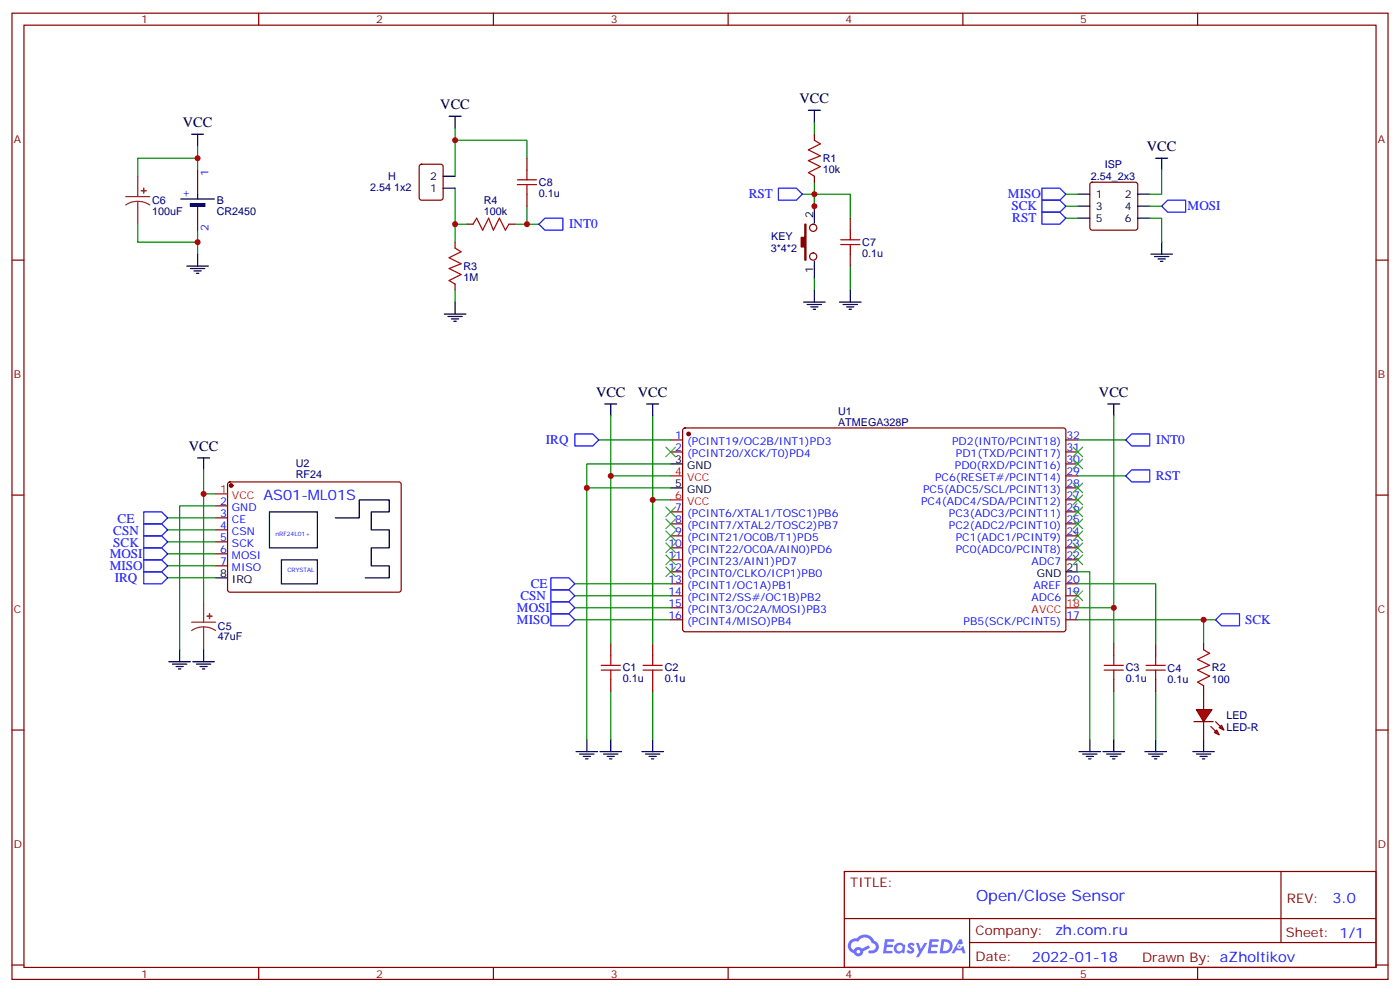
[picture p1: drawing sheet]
<svg xmlns="http://www.w3.org/2000/svg" width="412mm" height="292mm" viewBox="0 0 412 292" stroke-linecap="round" stroke-linejoin="round" font-family="sans-serif">
<g fill="none" stroke="#870000" stroke-width=".35">
<path d="M3.5 3.9h405.4v284.3h-405.4zM7.1 7.4h398.2v277.3h-398.2zM76.2 3.9v3.5M145.3 3.9v3.5M214.5 3.9v3.5M283.6 3.9v3.5M352.8 3.9v3.5M3.5 76.6h3.6M405.3 76.6h3.6M3.5 145.7h3.6M405.3 145.7h3.6M3.5 214.8h3.6"/>
<path d="M405.3 214.8h3.6M248.7 256.5h156.6v28.2h-156.6zM377.3 256.5v20.9M248.7 270.3h156.5M285.6 277.4h119.6M285.6 270.3v14.1M3.5 284h3.6M76.2 284.7v3.5M145.3 284.7v3.5M214.5 284.7v3.5M283.6 284.7v3.5M352.8 284.7v3.5"/>
<path d="M405.3 284h3.6"/>
</g>
<g fill="#5487ff">
<path d="M267.7 277.6a1.22 1.22 0 0 1 1.7 .3l-.4 .6a.47 .47 0 0 0-.3-.4 .47 .47 0 0 0-.5 .2l.1 .2a1.14 1.14 0 0 1 .8 1.8 1.14 1.14 0 0 1-1.9-.1l-.2-.1 .5-.6 .7 .4a.29 .29 0 0 0 .3-.2 .29 .29 0 0 0-.2-.3 1.04 1.04 0 0 1-.6-1.8z"/>
<path d="M260.7 276.4h2.4l.3 .2-.2 .5h-1.8l-.1 .9h1.5l.3 .4-.3 .3h-1.6l-.2 1.1 1.7 .1 .2 .3-.2 .3-2.6 .1z"/>
<path d="M273.8 276.4h2.4l.3 .2-.1 .5h-1.8l-.2 .9h1.6l.3 .4-.4 .3h-1.6l-.1 1.1 1.7 .1 .2 .3-.2 .3h-2.6z"/>
<path d="M282.6 276.4h.7l.3 1.3-.6 .3a.69 .69 0 0 0-1 .2 .69 .69 0 0 0 .4 1 .69 .69 0 0 0 .9-.6l.5-.3 .6 2.2h-.8l-.2-.8h-1.8l-.5 .8h-.8z"/>
<path d="M269.8 277.5h.8l.6 1.8 1.1-1.8h.9l-2.6 4.2h-.8l.9-1.6z"/>
<path d="M277.4 276.4l-.6 4.2h1.3a2.11 2.11 0 0 0 2.5-2.2 2.11 2.11 0 0 0-2.5-2zM278.1 277.1a1.39 1.39 0 0 1 1.7 1.5 1.39 1.39 0 0 1-1.8 1.2h-.3z"/>
<path d="M263.7 278a1.54 1.54 0 0 0-.1 2.2 1.54 1.54 0 0 0 2.2 .1l.6 .3 .3-2.3-.2-.3h-.4a1.49 1.49 0 0 0-2.4 0zM264 279a.94 .94 0 0 1 1.8 0 .94 .94 0 0 1-1.8 0z"/>
<path d="M250.4 276.8a2.18 2.18 0 0 0 1.1 3.7 1.44 1.44 0 0 0 1.6 .9 1.44 1.44 0 0 0 1.2-1.5l2-1-.5-.7-1.9 1a1.47 1.47 0 0 0-2.4 .4 1.39 1.39 0 0 1-.7-1.9 1.39 1.39 0 0 1 2-.5 2.12 2.12 0 0 1 2.2-1.3 2.12 2.12 0 0 1 1.9 1.7 1.14 1.14 0 0 1 1.1 1.4 1.14 1.14 0 0 1-1.7 .7 .43 .43 0 0 0-.5 .4 .43 .43 0 0 0 .4 .5 1.98 1.98 0 0 0 2.5-1.3 1.98 1.98 0 0 0-1.2-2.5 3.1 3.1 0 0 0-5.3-.7l-.9 .1zM252.3 280.1a.55 .55 0 0 1 1.1 0 .55 .55 0 0 1-1.1 0z"/>
<circle cx="282.6" cy="278.5" r=".26"/>
</g>
<g fill="none" stroke="#008700" stroke-width=".35">
<path d="M58.2 50.1v-3.5h-17.6v5.3M58.2 43v3.6M314 57.2h3.5M342.2 50.1v7.1h-3.5M40.6 66v5.3h17.6v-3.6M58.2 71.3v3.5M314 60.7h3.5M314 64.2h3.5M338.7 64.2h3.5v7.1M338.7 60.7h3.5M60 138.3v7h3.5M179.9 122.4v17.7h17.7"/>
<path d="M192.3 122.4v24.7M197.6 136.5h-24.7v81.2M328.1 122.4v56.5h-10.6M49.4 152.4h14.1M49.4 155.9h14.1M49.4 159.5h14.1M60 145.3v31.8M63.5 148.9h-10.6v42.3M179.9 140.1v49.3M197.6 147.1h-5.3v42.3M317.5 140.1h14.1M49.4 163h14.1"/>
<path d="M49.4 166.5h14.1M49.4 170h14.1M169.3 178.9h28.3M169.3 175.3h28.3M169.3 171.8h28.3M317.5 171.8h22.9v17.6M317.5 168.3h3.5v49.4M328.1 178.9v10.5M169.3 182.4h28.3M317.5 182.4h40.6M354.5 182.4v7M179.9 203.6v14.1"/>
<path d="M192.3 203.6v14.1M328.1 203.6v14.1M340.4 203.6v14.1"/>
</g>
<path d="M37 57.9h7.1M40.6 59.3l-1.9 .2-1.7 .8M40.6 59.3l1.8 .2 1.7 .8M40.6 51.9v6M40.6 59.3v6.7M60 177.1v6M56.4 183.1h7.1M60 184.5l-1.9 .2-1.7 .9M60 184.5l1.8 .2 1.7 .9M60 184.5v6.7" fill="none" stroke="#8c2424" stroke-width=".35"/>
<g fill="#8c2424" stroke="#8c2424" stroke-width=".35">
<path d="M41.6 56.1h1.4z"/>
<path d="M42.3 55.4v1.4z"/>
<path d="M61 181.3l1.4 .1z"/>
<path d="M61.7 180.6v1.4z"/>
</g>
<g fill="none" stroke="#000" stroke-width=".35">
<path d="M56.4 39.5h3.6M58.2 39.5v3.5M53.3 58.6h9.8M58.2 57.2v1.4M317.5 57.2h3.5M335.1 57.2h3.6M340.4 46.6h3.6M342.2 46.6v3.5M55 78.3h6.4M56.1 79h4.2M57.1 79.7h2.2M58.2 74.8v3.5"/>
<path d="M317.5 60.7h3.5M317.5 64.2h3.5M335.1 60.7h3.6M335.1 64.2h3.6M339 74.8h6.4M340.1 75.5h4.2M341.1 76.2h2.2M341.8 76.9h.7M342.2 71.3v3.5M57.9 80.4h.7M178.2 118.9h3.5M179.9 118.9v3.5"/>
<path d="M190.5 118.9h3.5M192.3 118.9v3.5M326.3 118.9h3.5M328.1 118.9v3.5M58.2 134.8h3.5M60 134.8v3.5M197.6 136.5h3.5M79.4 150.6h14.1v10.6h-14.1zM98.8 152.4h7v-5.3h8.9v3.5h-5.3v5.3h5.3v5.3h-5.3v5.3h5.3v3.5h-7.1M197.6 143.6h3.5M63.5 170h3.5M82.9 164.7h10.6v7.1h-10.6z"/>
<path d="M314 168.3h3.5M49.7 194.7h6.4M50.8 195.4h4.2M51.9 196.1h2.1M52.6 196.8h.7M52.9 191.2v3.5M56.8 194.7h6.3M57.9 195.4h4.2M58.9 196.1h2.1M59.6 196.8h.7M60 191.2v3.5M172.9 217.7v3.5"/>
<path d="M179.9 217.7v3.5M192.3 217.7v3.5M321 217.7v3.5M328.1 217.7v3.5M340.4 217.7v3.5M169.7 221.2h6.3M170.7 221.9h4.3M171.8 222.6h2.1M172.5 223.3h.7M176.7 221.2h6.4M177.8 221.9h4.2M178.9 222.6h2.1"/>
<path d="M179.6 223.3h.7M189.1 221.2h6.3M190.1 221.9h4.3M191.2 222.6h2.1M191.9 223.3h.7M317.9 221.2h6.3M318.9 221.9h4.2M320 222.6h2.1M320.7 223.3h.7M324.9 221.2h6.4M326 221.9h4.2M327 222.6h2.1"/>
<path d="M327.7 223.3h.7M337.3 221.2h6.3M338.3 221.9h4.2M339.4 222.6h2.1M340.1 223.3h.7"/>
</g>
<g fill="none" stroke="#870000" stroke-width=".35">
<path d="M58.2 50.1v7.1M321.3 53.8l.4-.2h12.7l.5 .2 .2 .5v12.7l-.2 .5-.5 .2h-12.7l-.5-.2-.2-.5v-12.7zM58.2 60.7v7M197.6 129.5h3.5M197.6 133h3.5M201.3 126.1l.5-.2 111.7 .1 .5 .6-.1 58.9-.6 .4-111.8-.1-.4-.6v-58.6zM314 129.5h3.5M314 133h3.5M314 136.5h3.5M63.5 148.9h3.5M63.5 152.4h3.5M63.5 155.9h3.5"/>
<path d="M63.5 159.5h3.5M67.3 142l.4-.2 50 .1 .5 .6-.1 31.3-.6 .5-50-.1-.5-.6v-31.1zM197.6 150.6h3.5M197.6 154.2h3.5M197.6 157.7h3.5M314 150.6h3.5M314 154.2h3.5M314 157.7h3.5M314 147.1h3.5M314 143.6h3.5M314 140.1h3.5M63.5 163h3.5"/>
<path d="M63.5 166.5h3.5M197.6 161.2h3.5M197.6 164.7h3.5M197.6 168.3h3.5M197.6 171.8h3.5M197.6 175.3h3.5M197.6 178.9h3.5M314 161.2h3.5M314 164.7h3.5M314 171.8h3.5M314 175.3h3.5M179.9 189.4v3.6"/>
<path d="M192.3 189.4v3.6M197.6 182.4h3.5M314 182.4h3.5M328.1 189.4v3.6M340.4 189.4v3.6M179.9 200v3.6M192.3 200v3.6M328.1 200v3.6M340.4 200v3.6"/>
</g>
<path d="M56.1 60h4.2v.7h-4.2z" fill="#000" stroke="#000" stroke-width=".35"/>
<g fill="none" stroke="#00f" stroke-width=".35">
<path d="M306.9 55.4h5.3l1.8 1.8-1.8 1.7h-5.3zM306.9 58.9h5.3l1.8 1.8-1.8 1.7h-5.3zM306.9 62.4h5.3l1.8 1.8-1.8 1.8h-5.3zM342.2 60.7l1.8-1.8h5.2v3.5h-5.2zM333.4 138.3h5.3v3.5h-5.3l-1.8-1.7zM42.3 157.7h5.3l1.8 1.8-1.8 1.7h-5.3zM42.3 150.6h5.3l1.8 1.8-1.8 1.8h-5.3zM42.3 154.2h5.3l1.8 1.7-1.8 1.8h-5.3zM42.3 168.3h5.3l1.8 1.7-1.8 1.8h-5.3zM42.3 164.7h5.3l1.8 1.8-1.8 1.8h-5.3zM42.3 161.2h5.3l1.8 1.8-1.8 1.7h-5.3zM162.3 177.1h5.3l1.7 1.8-1.7 1.7h-5.3z"/>
<path d="M162.3 173.6h5.3l1.7 1.7-1.7 1.8h-5.3zM162.3 170h5.3l1.7 1.8-1.7 1.8h-5.3zM162.3 180.6h5.3l1.7 1.8-1.7 1.7h-5.3zM358.1 182.4l1.7-1.8h5.3v3.5h-5.3z"/>
</g>
<g fill="none" stroke="#a10000" stroke-width=".35">
<path d="M177.1 197.2h5.6M177.1 195.8h5.6M179.9 193v2.8M179.9 197.2v2.8M189.4 197.2h5.7M189.4 195.8h5.7M192.3 193v2.8M192.3 197.2v2.8M325.3 197.2h5.6M325.3 195.8h5.6M328.1 193v2.8M328.1 197.2v2.8"/>
<path d="M337.6 197.2h5.7M337.6 195.8h5.7M340.4 193v2.8M340.4 197.2v2.8"/>
</g>
<g fill="#870000" stroke="#870000" stroke-width=".35">
<circle cx="68.1" cy="142.9" r=".53"/>
<circle cx="202.8" cy="127.7" r=".53"/>
</g>
<path d="M63.5 145.3h3.5M197.6 140.1h3.5M197.6 147.1h3.5M314 178.9h3.5" fill="none" stroke="#f00" stroke-width=".35"/>
<g fill="none" stroke="#3c3" stroke-width=".35">
<path d="M196.1 131.6l2.9 2.8M199 131.6l-2.9 2.8M196.1 149.2l2.9 2.8M196.1 152.8l2.9 2.8M196.1 156.3l2.9 2.8M196.1 159.8l2.9 2.8M199 149.2l-2.9 2.8M199 152.8l-2.9 2.8M199 156.3l-2.9 2.8M199 159.8l-2.9 2.8M316.1 156.3l2.8 2.8M316.1 149.2l2.8 2.8"/>
<path d="M316.1 152.8l2.8 2.8M318.9 156.3l-2.8 2.8M318.9 149.2l-2.8 2.8M318.9 152.8l-2.8 2.8M196.1 163.3l2.9 2.9M196.1 166.9l2.9 2.8M199 163.3l-2.9 2.9M199 166.9l-2.9 2.8M316.1 173.9l2.8 2.8M318.9 173.9l-2.8 2.8"/>
</g>
<g fill="#f00" stroke="#870000" stroke-width=".35">
<path d="M352.4 208.8h4.6l-2.5 3.6z"/>
<path d="M351.7 212.4h5.7z"/>
</g>
<g fill="#870000" stroke="#870000" stroke-width=".35">
<path d="M358.1 212.4l1.4 1.4z"/>
<path d="M356.7 213.8l1.4 1.4z"/>
</g>
<g fill="#f00" stroke="#870000" stroke-width=".35">
<path d="M359.1 214.1l.7-.7 .7 1.4z"/>
<path d="M357.7 215.5l.7-.7 .7 1.5z"/>
</g>
<g fill="none" stroke="#870000" stroke-width=".35">
<path d="M239.9 39.5v1.8M123.7 48.5l.5-.2h5.6l.7 .5v9.4l-.4 .7h-5.9l-.7-.4v-9.5zM155.2 46.6v3.5M155.2 57.2v3.5M239.9 51.9v1.7M134.1 71.3v1.7M137.6 66h1.7M149.9 66h1.8M250.5 64.2v3.5M250.5 74.8v3.5M134.1 83.6v1.8M354.5 189.4v1.8"/>
<path d="M354.5 201.8v7M354.5 212.4v5.3"/>
<circle cx="239.5" cy="75.5" r="1.06"/>
<circle cx="239.5" cy="67" r="1.06"/>
</g>
<path d="M152.4 54.3h5.6M152.4 52.9h5.6M155.2 50.1v2.8M155.2 54.3v2.9M239.9 41.3l1.8 1-3.6 1.8 3.6 1.8-3.6 1.4 3.6 1.7-3.6 1.8 1.8 1.1M134.1 73l1.7 1.1-3.5 1.7 3.5 1.8-3.5 1.4 3.5 1.8-3.5 1.7 1.8 1.1M139.3 66l1.1-1.8 1.8 3.5 1.7-3.5 1.4 3.5 1.8-3.5 1.8 3.5 1-1.7M247.6 70.6h5.7M247.6 72h5.7M250.5 67.7v2.9M250.5 72v2.8M354.5 191.2l1.8 1.1-3.5 1.7 3.5 1.8-3.5 1.4 3.5 1.8-3.5 1.7 1.7 1.1" fill="none" stroke="#a10000" stroke-width=".35"/>
<g fill="none" stroke="#000" stroke-width=".35">
<path d="M132.3 34.2h3.5M134.1 34.2v3.5M238.1 32.5h3.6M239.9 32.5v3.5M130.5 55.4h3.6M130.5 51.9h3.6M239.9 60.7v4.9M239.9 76.9v4.9M130.9 92.4h6.3M131.9 93.1h4.3M133 93.8h2.1M133.7 94.5h.7"/>
<path d="M134.1 88.9v3.5M236.7 88.9h6.4M237.8 89.6h4.2M238.8 90.3h2.1M239.5 91h.7M239.9 85.4v3.5M247.3 88.9h6.3M248.4 89.6h4.2M249.4 90.3h2.1M250.1 91h.7M250.5 85.4v3.5M354.5 217.7v3.5"/>
<path d="M351.4 221.2h6.3M352.4 221.9h4.3M353.5 222.6h2.1M354.2 223.3h.7"/>
</g>
<path d="M316.1 135.1l2.8 2.8M316.1 131.6l2.8 2.8M318.9 135.1l-2.8 2.8M318.9 131.6l-2.8 2.8M316.1 142.2l2.8 2.8M316.1 145.7l2.8 2.8M316.1 159.8l2.8 2.8M318.9 142.2l-2.8 2.8M318.9 145.7l-2.8 2.8M318.9 159.8l-2.8 2.8M316.1 163.3l2.8 2.9M318.9 163.3l-2.8 2.9" fill="none" stroke="#3c3" stroke-width=".35"/>
<path d="M229.3 55.4h5.3l1.8 1.8-1.8 1.7h-5.3zM158.7 66l1.8-1.8h5.3v3.5h-5.3zM169.3 127.7h5.3l1.8 1.8-1.8 1.7h-5.3zM331.6 129.5l1.8-1.8h5.3v3.5h-5.3z" fill="none" stroke="#00f" stroke-width=".35"/>
<g fill="none" stroke="#008700" stroke-width=".35">
<path d="M134.1 37.7v3.6M239.9 36v3.5M134.1 55.4v10.6h3.5M155.2 46.6v-5.3h-21.1v10.6M236.4 57.2h14.1v7M239.9 53.6v7.1M134.1 66v5.3M155.2 60.7v5.3h-3.5M155.2 66h3.5M250.5 78.3v7.1M134.1 85.4v3.5M239.9 81.8v3.6"/>
<path d="M176.4 129.5h21.2M317.5 129.5h14.1M172.9 143.6h24.7"/>
</g>
<path d="M237.1 66h.3v10.6h-.3v-3.9h-1.1v-2.9h1.1z" fill="#870000" stroke="#870000" stroke-width=".35"/>
<g fill="#c00">
<circle cx="58.2" cy="46.6" r=".88"/>
<circle cx="58.2" cy="71.3" r=".88"/>
<circle cx="354.5" cy="182.4" r=".88"/>
<circle cx="328.1" cy="178.9" r=".88"/>
<circle cx="172.9" cy="143.6" r=".88"/>
<circle cx="179.9" cy="140.1" r=".88"/>
<circle cx="192.3" cy="147.1" r=".88"/>
<circle cx="60" cy="145.3" r=".88"/>
<circle cx="239.9" cy="60.7" r=".88"/>
<circle cx="239.9" cy="57.1" r=".88"/>
<circle cx="155.2" cy="66" r=".88"/>
<circle cx="134.1" cy="66" r=".88"/>
<circle cx="134.1" cy="41.3" r=".88"/>
</g>
<text font-size="4.6" fill="#00f" x="287.5" y="265.3">Open/Close Sensor</text>
<g font-size="4.2">
<text x="129.7" y="32.1">VCC</text>
<text x="235.5" y="30.3">VCC</text>
<text x="53.9" y="37.4">VCC</text>
<text x="337.8" y="44.4">VCC</text>
<text x="175.6" y="116.8">VCC</text>
<text x="187.9" y="116.8">VCC</text>
<text x="323.7" y="116.8">VCC</text>
<text x="55.6" y="132.6">VCC</text>
</g>
<g font-size="4.2" fill="#00f">
<text x="77.6" y="147.1">AS01-ML01S</text>
<text x="392.5" y="265.7">3.0</text>
<text x="310.9" y="275.3">zh.com.ru</text>
<text x="304" y="283.1">2022-01-18</text>
</g>
<g font-size="3.9" fill="#00f">
<text x="220.6" y="58.3">RST</text>
<text x="296.9" y="58.3">MISO</text>
<text x="298" y="61.9">SCK</text>
<text x="298.2" y="65.4">RST</text>
<text x="349.8" y="61.9">MOSI</text>
<text x="167.6" y="67.1">INT0</text>
<text x="160.8" y="130.7">IRQ</text>
<text x="340.6" y="130.7">INT0</text>
<text x="340.5" y="141.3">RST</text>
<text x="34.6" y="153.8">CE</text>
<text x="33.4" y="160.8">SCK</text>
<text x="33.4" y="157.3">CSN</text>
<text x="32.3" y="167.9">MISO</text>
<text x="32.3" y="164.4">MOSI</text>
<text x="33.8" y="171.4">IRQ</text>
<text x="156.3" y="173">CE</text>
<text x="153.3" y="176.5">CSN</text>
<text x="152.3" y="180">MOSI</text>
<text x="152.3" y="183.6">MISO</text>
<text x="366.7" y="183.6">SCK</text>
</g>
<g font-size="3.9" fill="#800">
<text x="250.5" y="261.1">TITLE:</text>
<text x="379.1" y="265.7">REV:</text>
<text x="287.4" y="275.3">Company:</text>
<text x="378.7" y="275.9">Sheet: 1/1</text>
<text x="287.4" y="282.9">Date:</text>
<text x="336.4" y="283">Drawn By: aZholtikov</text>
</g>
<g font-size="3.2" fill="#800">
<text x="41.6" y="6.9">1</text>
<text x="110.8" y="6.9">2</text>
<text x="179.9" y="6.9">3</text>
<text x="249.1" y="6.9">4</text>
<text x="318.2" y="6.9">5</text>
<text x="4.1" y="42">A</text>
<text x="405.9" y="42">A</text>
<text x="4.1" y="111.1">B</text>
<text x="405.9" y="111.1">B</text>
<text x="4.1" y="180.3">C</text>
<text x="405.9" y="180.3">C</text>
<text x="4.1" y="249.4">D</text>
<text x="405.9" y="249.4">D</text>
<text x="41.6" y="287.7">1</text>
<text x="110.8" y="287.7">2</text>
<text x="179.9" y="287.7">3</text>
<text x="249.1" y="287.7">4</text>
<text x="318.2" y="287.7">5</text>
</g>
<g font-size="3.2" fill="#000080">
<text x="242.4" y="47.7">R1</text>
<text x="114.3" y="53">H</text>
<text x="242.4" y="50.9">10k</text>
<text x="321.3" y="53">2.54_2x3</text>
<text x="325.4" y="49.4">ISP</text>
<text x="63.9" y="60">B</text>
<text x="109" y="56.2">2.54 1x2</text>
<text x="142.5" y="60">R4</text>
<text x="158.7" y="57.9">0.1u</text>
<text x="158.8" y="54.7">C8</text>
<text x="44.8" y="63.1">100uF</text>
<text x="44.8" y="60.1">C6</text>
<text x="63.9" y="63.1">CR2450</text>
<text x="142.5" y="63.1">100k</text>
<text x="227.2" y="70.6">KEY</text>
<text x="227" y="74.2">3*4*2</text>
<text x="254" y="75.6">0.1u</text>
<text x="254" y="72.4">C7</text>
<text x="136.5" y="82.8">1M</text>
<text x="136.5" y="79.4">R3</text>
<text x="246.9" y="125.3">ATMEGA328P</text>
<text x="246.9" y="122">U1</text>
<text x="87.1" y="137.5">U2</text>
<text x="87.1" y="140.8">RF24</text>
<text x="64.2" y="185.3">C5</text>
<text x="64.2" y="188.4">47uF</text>
<text x="183.4" y="197.6">C1</text>
<text x="195.8" y="197.6">C2</text>
<text x="331.6" y="197.6">C3</text>
<text x="344" y="197.7">C4</text>
<text x="357" y="197.6">R2</text>
<text x="183.4" y="200.7">0.1u</text>
<text x="195.8" y="200.7">0.1u</text>
<text x="331.6" y="200.7">0.1u</text>
<text x="344" y="200.9">0.1u</text>
<text x="357" y="200.9">100</text>
<text x="361.2" y="215.1">LED-R</text>
<text x="361.2" y="211.7">LED</text>
</g>
<g font-size="3.2" fill="#00f">
<text x="61.4" y="51.9" transform="rotate(-90 61.4 51.9)">1</text>
<text x="55.7" y="58.3" transform="rotate(-90 55.7 58.3)">+</text>
<text x="61.4" y="68" transform="rotate(-90 61.4 68)">2</text>
<text x="198.9" y="129.1">1</text>
<text x="202.4" y="130.9">(PCINT19/OC2B/INT1)PD3</text>
<text x="280.5" y="130.9">PD2(INT0/PCINT18)</text>
<text x="314.1" y="129.1">32</text>
<text x="198.9" y="132.6">2</text>
<text x="202.4" y="134.4">(PCINT20/XCK/T0)PD4</text>
<text x="281.3" y="137.9">PD0(RXD/PCINT16)</text>
<text x="281.6" y="134.4">PD1(TXD/PCINT17)</text>
<text x="314.1" y="136.2">30</text>
<text x="314.1" y="132.6">31</text>
<text x="275.4" y="141.5">PC6(RESET#/PCINT14)</text>
<text x="314.1" y="143.2">28</text>
<text x="314.1" y="139.7">29</text>
<text x="64.8" y="148.5">2</text>
<text x="271.3" y="148.5">PC4(ADC4/SDA/PCINT12)</text>
<text x="271.9" y="145">PC5(ADC5/SCL/PCINT13)</text>
<text x="314.1" y="146.8">27</text>
<text x="64.8" y="152">3</text>
<text x="64.8" y="155.6">4</text>
<text x="68.3" y="150.3">GND</text>
<text x="68.3" y="153.8">CE</text>
<text x="198.9" y="150.3">7</text>
<text x="198.9" y="153.8">8</text>
<text x="202.4" y="152">(PCINT6/XTAL1/TOSC1)PB6</text>
<text x="202.4" y="155.6">(PCINT7/XTAL2/TOSC2)PB7</text>
<text x="279.5" y="155.6">PC2(ADC2/PCINT10)</text>
<text x="279.5" y="152">PC3(ADC3/PCINT11)</text>
<text x="314.1" y="153.8">25</text>
<text x="314.1" y="150.3">26</text>
<text x="64.8" y="159.1">5</text>
<text x="68.3" y="157.3">CSN</text>
<text x="68.3" y="160.9">SCK</text>
<text x="196.9" y="160.9">10</text>
<text x="198.9" y="157.3">9</text>
<text x="202.4" y="159.1">(PCINT21/OC0B/T1)PD5</text>
<text x="281.5" y="159.1">PC1(ADC1/PCINT9)</text>
<text x="314.1" y="160.9">23</text>
<text x="314.1" y="157.3">24</text>
<text x="64.8" y="162.6">6</text>
<text x="64.8" y="166.2">7</text>
<text x="68.3" y="164.4">MOSI</text>
<text x="68.3" y="167.9">MISO</text>
<text x="196.9" y="164.4">11</text>
<text x="196.9" y="167.9">12</text>
<text x="202.4" y="162.6">(PCINT22/OC0A/AIN0)PD6</text>
<text x="202.4" y="166.2">(PCINT23/AIN1)PD7</text>
<text x="281.5" y="162.6">PC0(ADC0/PCINT8)</text>
<text x="303.8" y="166.2">ADC7</text>
<text x="314.1" y="164.4">22</text>
<text x="196.9" y="171.4">13</text>
<text x="202.4" y="169.7">(PCINT0/CLKO/ICP1)PB0</text>
<text x="202.4" y="173.2">(PCINT1/OC1A)PB1</text>
<text x="304.5" y="173.2">AREF</text>
<text x="314.1" y="171.4">20</text>
<text x="196.9" y="175">14</text>
<text x="196.9" y="178.5">15</text>
<text x="202.4" y="176.7">(PCINT2/SS#/OC1B)PB2</text>
<text x="303.8" y="176.7">ADC6</text>
<text x="314.1" y="175">19</text>
<text x="196.9" y="182">16</text>
<text x="202.4" y="180.3">(PCINT3/OC2A/MOSI)PB3</text>
<text x="202.4" y="183.8">(PCINT4/MISO)PB4</text>
<text x="283.8" y="183.8">PB5(SCK/PCINT5)</text>
<text x="314.1" y="182">17</text>
</g>
<g font-size="3.2">
<text x="126.7" y="52.9">2</text>
<text x="126.7" y="56.4">1</text>
<text x="322.8" y="58.2">1</text>
<text x="331.4" y="58.2">2</text>
<text x="239.5" y="64.2" transform="rotate(-90 239.5 64.2)">2</text>
<text x="322.8" y="61.7">3</text>
<text x="322.8" y="65.3">5</text>
<text x="331.4" y="61.7">4</text>
<text x="331.4" y="65.3">6</text>
<text x="239.5" y="80.3" transform="rotate(-90 239.5 80.3)">1</text>
<text x="198.9" y="136.2">3</text>
<text x="202.4" y="137.9">GND</text>
<text x="198.9" y="143.2">5</text>
<text x="202.4" y="145">GND</text>
<text x="314.1" y="167.9">21</text>
<text x="64.8" y="169.7">8</text>
<text x="68.3" y="171.4">IRQ</text>
<text x="305.4" y="169.7">GND</text>
</g>
<g font-size="3.2" fill="#f00">
<text x="198.9" y="139.7">4</text>
<text x="202.4" y="141.5">VCC</text>
<text x="64.8" y="145">1</text>
<text x="68.3" y="146.8">VCC</text>
<text x="198.9" y="146.8">6</text>
<text x="202.4" y="148.5">VCC</text>
<text x="314.1" y="178.5">18</text>
<text x="303.9" y="180.3">AVCC</text>
</g>
<g font-size="1.8" fill="#00f">
<text x="81.1" y="157.7">nRF24L01+</text>
<text x="84.7" y="168.3">CRYSTAL</text>
</g>
</svg>
